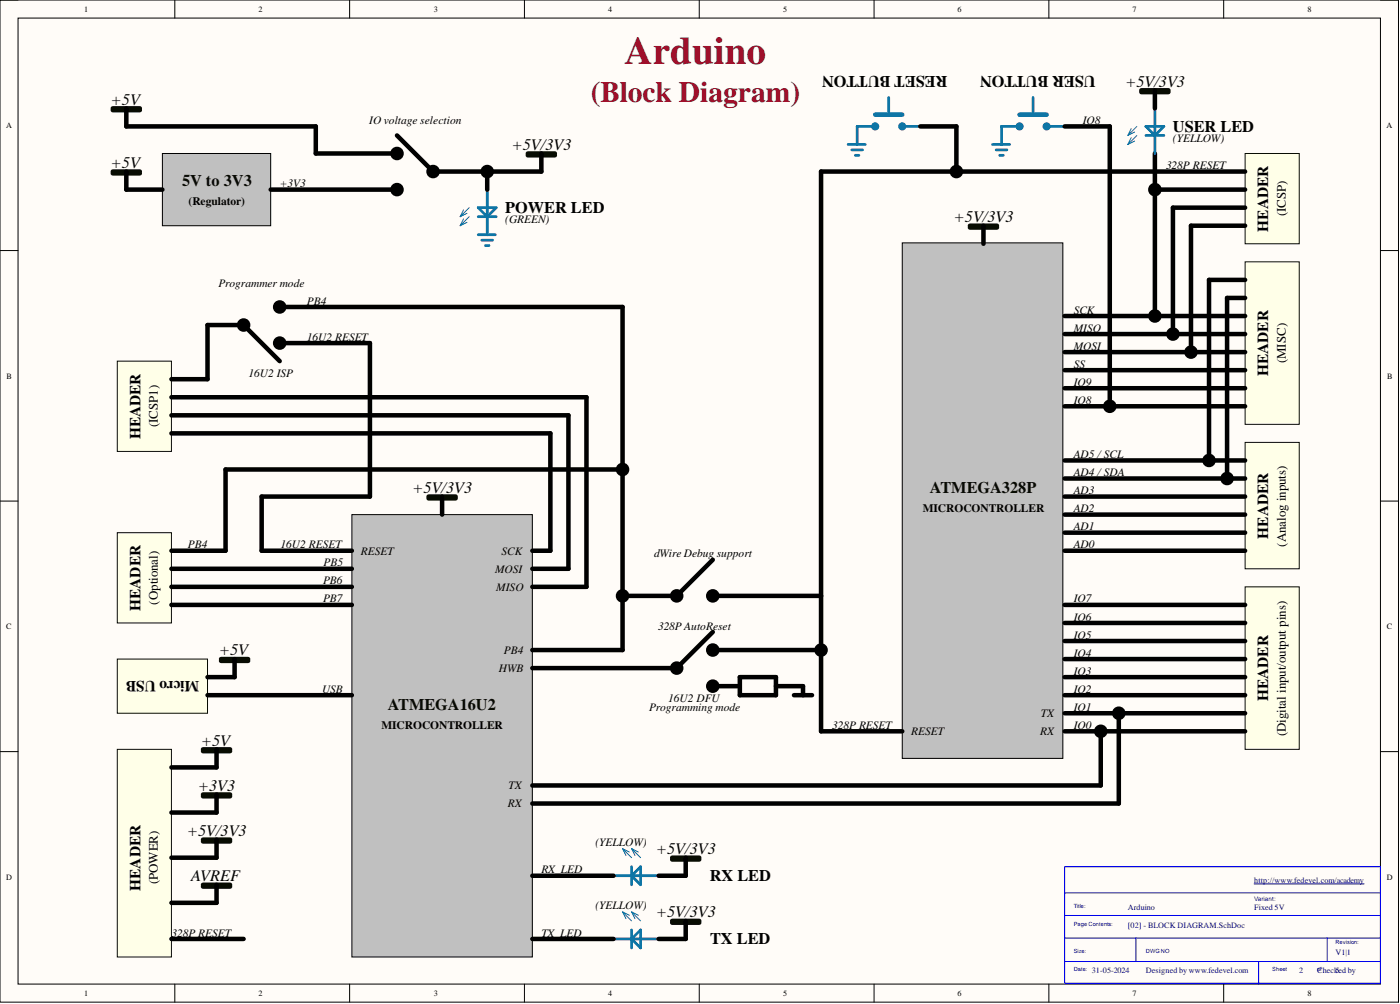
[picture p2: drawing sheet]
<svg xmlns="http://www.w3.org/2000/svg" width="393mm" height="282mm" viewBox="0 0 393 282" stroke-linecap="round" stroke-linejoin="round" font-family="sans-serif">
<path d="M0 0h392.9v281.3h-392.9z" fill-rule="evenodd" fill="#fffcf8"/>
<path d="M0 0h392.9v281.3h-392.9z" fill="none" stroke="#000" stroke-width=".28"/>
<path d="M5.1 5.1h382.8v271.2h-382.8z" fill-rule="evenodd" fill="#fffcf8"/>
<g fill="none" stroke="#000" stroke-width=".28">
<path d="M0 0h5.1M5.1 5.1h382.8v271.2h-382.8zM49.1 0v5.1M98.2 0v5.1M147.3 0v5.1M196.5 0v5.1M245.6 0v5.1M294.7 0v5.1M343.8 0v5.1M387.9 0h5v5.1M0 70.3h5.1M387.9 70.3h5"/>
<path d="M0 140.7h5.1M387.9 140.7h5M0 211h5.1M387.9 211h5M49.1 276.3v5M98.2 276.3v5M147.3 276.3v5M196.5 276.3v5M245.6 276.3v5M294.7 276.3v5M343.8 276.3v5M392.9 276.3v5"/>
</g>
<path d="M299.1 243.3h88.8v32.7h-88.8zM299.1 250.7h88.8M299.4 257h88.5M299.1 263.4h88.8M299.4 269.9h88.5M319.2 263.4v6.5M353.6 269.9v6.4M372.9 263.4v6.5" fill="none" stroke="#00f" stroke-width=".28"/>
<path d="M352.4 248.1h30.8" fill="none" stroke="#000080" stroke-width=".28"/>
<path d="M253.5 68.2h45.1v144.7h-45.1z" fill-rule="evenodd" fill="#c0c0c0"/>
<path d="M253.5 68.2h45.1v144.7h-45.1z" fill="none" stroke="#000" stroke-width=".28"/>
<path d="M349.8 124.2h15.2v35.5h-15.2z" fill-rule="evenodd" fill="#ffffe8"/>
<path d="M349.8 124.2h15.2v35.5h-15.2z" fill="none" stroke="#080d02" stroke-width=".28"/>
<path d="M299.1 129.3h50.7M192.7 240.8v5.1" fill="none" stroke="#000" stroke-width="1.3"/>
<path d="M245.9 35.5h-5.1v5.1M172.4 245.9h12.7M177.4 243.3v5.1M177.4 245.9l2.6-2.6v5.1z" fill="none" stroke="#0075ad" stroke-width=".76"/>
<path d="M174.9 238.3l2.5 2.5M174.9 238.3l1 1.9M174.9 238.3l1.9 .9M177.4 238.3l2.6 2.5M177.4 238.3l1 1.9M177.4 238.3l2 .9" fill="none" stroke="#0075ad" stroke-width=".28"/>
<path d="M188.9 240.8h7.6M188.9 241.3h7.6" fill="none" stroke="#080d02" stroke-width="1.3"/>
<path d="M245.9 32.2h7.6" fill="none" stroke="#0075ad" stroke-width="1.3"/>
<circle cx="245.9" cy="35.5" r=".76" fill="#0075ad"/>
<g fill="none" stroke="#0075ad" stroke-width=".76">
<path d="M253.5 35.5h5.1"/>
<circle cx="245.9" cy="35.5" r=".76"/>
</g>
<circle cx="253.5" cy="35.5" r=".76" fill="#0075ad"/>
<g fill="none" stroke="#0075ad" stroke-width=".76">
<path d="M249.7 27.4v4.8M238.3 40.6h4.8M239.3 42.1h3M240.3 43.6h1"/>
<circle cx="253.5" cy="35.5" r=".76"/>
</g>
<path d="M299.1 134.3h50.7M299.1 139.4h50.7M299.1 144.5h50.7M299.1 149.5h50.7M299.1 154.6h50.7" fill="none" stroke="#000" stroke-width="1.3"/>
<path d="M349.8 164.8h15.2v45.6h-15.2z" fill-rule="evenodd" fill="#ffffe8"/>
<path d="M349.8 164.8h15.2v45.6h-15.2z" fill="none" stroke="#080d02" stroke-width=".28"/>
<path d="M299.1 169.8h50.7M299.1 174.9h50.7M299.1 180h50.7M299.1 185h50.7M299.1 190.1h50.7M299.1 195.2h50.7M299.1 200.2h50.7M299.1 205.3h50.7" fill="none" stroke="#000" stroke-width="1.3"/>
<path d="M349.8 73.5h15.2v45.6h-15.2z" fill-rule="evenodd" fill="#ffffe8"/>
<path d="M349.8 73.5h15.2v45.6h-15.2z" fill="none" stroke="#080d02" stroke-width=".28"/>
<path d="M299.1 88.7h50.7M299.1 93.8h50.7M299.1 98.9h50.7M299.1 103.9h50.7M299.1 109h50.7M299.1 114.1h50.7" fill="none" stroke="#000" stroke-width="1.3"/>
<path d="M98.9 144.5h50.7v124.2h-50.7z" fill-rule="evenodd" fill="#c0c0c0"/>
<path d="M98.9 144.5h50.7v124.2h-50.7z" fill="none" stroke="#000" stroke-width=".28"/>
<path d="M33 185h25.3v15.2h-25.3z" fill-rule="evenodd" fill="#ffffe8"/>
<path d="M33 185h25.3v15.2h-25.3z" fill="none" stroke="#080d02" stroke-width=".28"/>
<g fill="none" stroke="#000" stroke-width="1.3">
<path d="M324.5 43.1v45.6M329.5 58.3v35.5M276.3 63.4v5M334.6 63.4v35.5M349.8 78.6h-10.1v50.7M349.8 83.6h-5v50.7M124.2 139.4v5.1M149.6 159.7h10.1M149.6 154.6h5M149.6 164.8h15.2M58.3 195.2h40.6M65.9 185v5.1h-7.6"/>
<circle cx="324.5" cy="88.7" r="1.27"/>
<circle cx="329.6" cy="93.8" r="1.27"/>
<circle cx="334.6" cy="98.9" r="1.27"/>
<circle cx="339.7" cy="129.3" r="1.27"/>
<circle cx="344.8" cy="134.3" r="1.27"/>
</g>
<path d="M272.5 63.4h7.6M272.5 63.9h7.6M120.4 139.4h7.6M120.4 139.9h7.6M62.1 185h7.6M62.1 185.5h7.6" fill="none" stroke="#080d02" stroke-width="1.3"/>
<g fill="#000">
<circle cx="324.5" cy="88.7" r="1.27"/>
<circle cx="329.6" cy="93.8" r="1.27"/>
<circle cx="334.6" cy="98.9" r="1.27"/>
<circle cx="339.7" cy="129.3" r="1.27"/>
<circle cx="344.8" cy="134.3" r="1.27"/>
</g>
<path d="M45.6 43.1h30.4v20.3h-30.4z" fill-rule="evenodd" fill="#c0c0c0"/>
<path d="M45.6 43.1h30.4v20.3h-30.4z" fill="none" stroke="#000" stroke-width=".28"/>
<path d="M31.7 48.2h7.6M31.7 48.7h7.6M148.3 43.1h7.6M148.3 43.6h7.6M188.9 258.5h7.6M188.9 259h7.6" fill="none" stroke="#080d02" stroke-width="1.3"/>
<path d="M35.5 35.5h53.2M35.5 48.2v5h10.1M152.1 43.1v5.1M192.7 258.5v5.1" fill="none" stroke="#000" stroke-width="1.3"/>
<path d="M134.4 58.3h5l-2.5 2.5zM136.9 53.2v12.7M134.4 60.8h5M172.4 263.6h12.7M177.4 261.1v5M177.4 263.6l2.6-2.5v5z" fill="none" stroke="#0075ad" stroke-width=".76"/>
<path d="M130.2 58.9l-.9 1.9M131.2 59.9l-1.9 .9M131.8 58.3l-2.5 2.5M130.2 61.5l-.9 1.9M131.2 62.4l-1.9 1M131.8 60.8l-2.5 2.6M174.9 256l2.5 2.5M174.9 256l1 1.9M174.9 256l1.9 1M177.4 256l2.6 2.5M177.4 256l1 1.9M177.4 256l2 1" fill="none" stroke="#0075ad" stroke-width=".28"/>
<path d="M349.8 43.1h15.2v25.3h-15.2z" fill-rule="evenodd" fill="#ffffe8"/>
<path d="M349.8 43.1h15.2v25.3h-15.2z" fill="none" stroke="#080d02" stroke-width=".28"/>
<g fill="none" stroke="#000" stroke-width="1.3">
<path d="M230.7 48.2h119.1M324.5 53.2h25.3M329.5 58.3h20.3M334.6 63.4h15.2M309.3 205.3v15.2h-159.7M314.3 200.2v25.4h-164.7"/>
<circle cx="324.5" cy="53.2" r="1.27"/>
<circle cx="309.3" cy="205.3" r="1.27"/>
<circle cx="314.3" cy="200.2" r="1.27"/>
</g>
<g fill="#000">
<circle cx="324.5" cy="53.2" r="1.27"/>
<circle cx="309.3" cy="205.3" r="1.27"/>
<circle cx="314.3" cy="200.2" r="1.27"/>
</g>
<path d="M33 101.4h15.2v25.3h-15.2z" fill-rule="evenodd" fill="#ffffe8"/>
<path d="M33 101.4h15.2v25.3h-15.2z" fill="none" stroke="#080d02" stroke-width=".28"/>
<path d="M48.2 116.6h111.5v43.1M48.2 111.5h116.6v53.3M48.2 106.5h10.1M48.2 121.7h106.4v32.9M149.6 245.9h22.8M149.6 263.6h22.8" fill="none" stroke="#000" stroke-width="1.3"/>
<path d="M286.5 32.2h7.6" fill="none" stroke="#0075ad" stroke-width="1.3"/>
<path d="M286.5 35.5h-5.1v5.1" fill="none" stroke="#0075ad" stroke-width=".76"/>
<circle cx="286.5" cy="35.5" r=".76" fill="#0075ad"/>
<g fill="none" stroke="#0075ad" stroke-width=".76">
<path d="M294.1 35.5h5"/>
<circle cx="286.5" cy="35.5" r=".76"/>
</g>
<circle cx="294.1" cy="35.5" r=".76" fill="#0075ad"/>
<g fill="none" stroke="#0075ad" stroke-width=".76">
<path d="M290.3 27.4v4.8M278.8 40.6h4.9M279.9 42.1h3M280.9 43.6h1"/>
<circle cx="294.1" cy="35.5" r=".76"/>
</g>
<g fill="none" stroke="#000" stroke-width="1.3">
<path d="M35.5 30.4v5.1M88.7 35.5v7.6h22.8M111.5 38l10.2 10.2h30.4M258.6 35.5h10.1M299.1 35.5h12.7M76 53.2h35.5M230.7 48.2v157.1h22.8M78.6 86.2h96.3v96.3h-25.3M78.6 96.3h25.3v43.1h-30.4M78.6 101.4l-10.2-10.1h-10.1v15.2M73.5 154.6h25.4M200.3 157.2l-10.2 10.1h-15.2"/>
<path d="M200.3 167.3h30.4M200.3 177.4l-10.2 10.2h-40.5M200.3 182.5h30.4M200.3 192.6h7.6M207.9 190.1h10.1v5.1h-10.1zM218 192.6h7.6v2.6M223.1 195.2h5"/>
<circle cx="111.5" cy="53.2" r="1.27"/>
<circle cx="111.5" cy="43.1" r="1.27"/>
<circle cx="121.7" cy="48.2" r="1.27"/>
<circle cx="68.4" cy="91.3" r="1.27"/>
<circle cx="78.6" cy="96.3" r="1.27"/>
<circle cx="78.6" cy="86.2" r="1.27"/>
<circle cx="174.9" cy="167.3" r="1.27"/>
<circle cx="190.1" cy="167.3" r="1.27"/>
<circle cx="200.3" cy="167.3" r="1.27"/>
<circle cx="190.1" cy="187.6" r="1.27"/>
<circle cx="200.3" cy="182.5" r="1.27"/>
<circle cx="200.3" cy="192.6" r="1.27"/>
<circle cx="230.7" cy="182.5" r="1.27"/>
</g>
<g fill="#000">
<circle cx="111.5" cy="53.2" r="1.27"/>
<circle cx="111.5" cy="43.1" r="1.27"/>
<circle cx="121.7" cy="48.2" r="1.27"/>
<circle cx="68.4" cy="91.3" r="1.27"/>
<circle cx="78.6" cy="96.3" r="1.27"/>
<circle cx="78.6" cy="86.2" r="1.27"/>
<circle cx="174.9" cy="167.3" r="1.27"/>
<circle cx="190.1" cy="167.3" r="1.27"/>
<circle cx="200.3" cy="167.3" r="1.27"/>
<circle cx="190.1" cy="187.6" r="1.27"/>
<circle cx="200.3" cy="182.5" r="1.27"/>
<circle cx="200.3" cy="192.6" r="1.27"/>
<circle cx="230.7" cy="182.5" r="1.27"/>
</g>
<path d="M31.7 30.4h7.6M31.7 30.9h7.6" fill="none" stroke="#080d02" stroke-width="1.3"/>
<path d="M33 149.5h15.2v25.4h-15.2z" fill-rule="evenodd" fill="#ffffe8"/>
<path d="M33 149.5h15.2v25.4h-15.2z" fill="none" stroke="#080d02" stroke-width=".28"/>
<g fill="none" stroke="#000" stroke-width="1.3">
<path d="M268.7 35.5v12.7M311.8 35.5v78.6M324.5 25.4v5M136.9 48.2v5M73.5 139.4v15.2M48.2 154.6h15.2M48.2 159.7h50.7M48.2 164.8h50.7M48.2 169.8h50.7M185.1 245.9h7.6M185.1 263.6h7.6"/>
<circle cx="136.9" cy="48.2" r="1.27"/>
<circle cx="268.7" cy="48.2" r="1.27"/>
<circle cx="311.8" cy="114.1" r="1.27"/>
</g>
<path d="M321.9 38h5.1M321.9 35.5h5.1l-2.5 2.5zM324.5 30.4v12.7M134.4 65.9h4.8M135.4 67.4h3M136.4 68.9h1" fill="none" stroke="#0075ad" stroke-width=".76"/>
<path d="M317.8 36.1l-.9 1.9M317.8 38.6l-.9 2M318.8 37.1l-1.9 .9M318.8 39.6l-1.9 1M319.4 35.5l-2.5 2.5M319.4 38l-2.5 2.6" fill="none" stroke="#0075ad" stroke-width=".28"/>
<path d="M320.7 25.4h7.6M320.7 25.9h7.6" fill="none" stroke="#080d02" stroke-width="1.3"/>
<g fill="#000">
<circle cx="136.9" cy="48.2" r="1.27"/>
<circle cx="268.7" cy="48.2" r="1.27"/>
<circle cx="311.8" cy="114.1" r="1.27"/>
</g>
<path d="M33 210.4h15.2v58.3h-15.2z" fill-rule="evenodd" fill="#ffffe8"/>
<path d="M33 210.4h15.2v58.3h-15.2z" fill="none" stroke="#080d02" stroke-width=".28"/>
<path d="M57 210.4h7.6M57 210.9h7.6M57 235.7h7.6M57 236.2h7.6M57 223.1h7.6M57 223.6h7.6M57 248.4h7.6M57 248.9h7.6" fill="none" stroke="#080d02" stroke-width="1.3"/>
<g fill="none" stroke="#000" stroke-width="1.3">
<path d="M174.9 131.8h-111.5v22.8M60.8 210.4v5h-12.6M60.8 223.1v5h-12.6M60.8 235.7v5.1h-12.6M60.8 248.4v5.1h-12.6M48.2 263.6h20.2"/>
<circle cx="174.9" cy="131.8" r="1.27"/>
</g>
<circle cx="174.9" cy="131.8" r="1.27" fill="#000"/>
<text font-size="11" fill="#9e0e29" x="175.5" y="17.9">Arduino</text>
<text font-size="8.3" fill="#9e0e29" x="166" y="28.6">(Block Diagram)</text>
<g font-size="4.6">
<text x="266.2" y="21.3" transform="rotate(-180 266.2 21.3)">RESET BUTTON</text>
<text x="307.8" y="21.3" transform="rotate(-180 307.8 21.3)">USER BUTTON</text>
<text x="31.2" y="29.4">+5V</text>
<text x="316.2" y="24.3">+5V/3V3</text>
<text x="329.5" y="37">USER LED</text>
<text x="31.2" y="47.1">+5V</text>
<text x="143.8" y="42.1">+5V/3V3</text>
<text x="142" y="59.8">POWER LED</text>
<text x="268" y="62.4">+5V/3V3</text>
<text x="115.9" y="138.4">+5V/3V3</text>
<text x="61.6" y="184">+5V</text>
<text x="56.5" y="209.4">+5V</text>
<text x="55.7" y="222">+3V3</text>
<text x="52.6" y="234.7">+5V/3V3</text>
<text x="184.4" y="239.8">+5V/3V3</text>
<text x="53.7" y="247.4">AVREF</text>
<text x="199.4" y="247.4">RX LED</text>
<text x="184.4" y="257.5">+5V/3V3</text>
<text x="199.5" y="265.1">TX LED</text>
</g>
<g font-size="4.6" fill="#080d02">
<text x="51.2" y="52.2">5V to 3V3</text>
<text x="261.3" y="138.4">ATMEGA328P</text>
<text x="108.9" y="199.2">ATMEGA16U2</text>
</g>
<g font-size="4.3">
<text x="356.3" y="65.1" transform="rotate(-90 356.3 65.1)">HEADER</text>
<text x="356.3" y="105.6" transform="rotate(-90 356.3 105.6)">HEADER</text>
<text x="39.5" y="123.4" transform="rotate(-90 39.5 123.4)">HEADER</text>
<text x="356.3" y="151.2" transform="rotate(-90 356.3 151.2)">HEADER</text>
<text x="39.5" y="171.5" transform="rotate(-90 39.5 171.5)">HEADER</text>
<text x="55.9" y="191.2" transform="rotate(-180 55.9 191.2)">Micro USB</text>
<text x="356.3" y="196.9" transform="rotate(-90 356.3 196.9)">HEADER</text>
<text x="39.5" y="250.1" transform="rotate(-90 39.5 250.1)">HEADER</text>
</g>
<g font-size="3.6">
<text x="361.2" y="60.8" transform="rotate(-90 361.2 60.8)">(ICSP)</text>
<text x="361.2" y="102" transform="rotate(-90 361.2 102)">(MISC)</text>
<text x="44.4" y="120" transform="rotate(-90 44.4 120)">(ICSP1)</text>
<text x="361.2" y="153.4" transform="rotate(-90 361.2 153.4)">(Analog inputs)</text>
<text x="44.4" y="169.7" transform="rotate(-90 44.4 169.7)">(Optional)</text>
<text x="361.2" y="206.7" transform="rotate(-90 361.2 206.7)">(Digital input/output pins)</text>
<text x="44.4" y="248.3" transform="rotate(-90 44.4 248.3)">(POWER)</text>
</g>
<g font-size="3.2">
<text x="103.8" y="34.8">IO voltage selection</text>
<text x="304.2" y="34.8">IO8</text>
<text x="329.5" y="39.9">(YELLOW)</text>
<text x="327.6" y="47.5">328P RESET</text>
<text x="78.6" y="52.6">+3V3</text>
<text x="53" y="57.6">(Regulator)</text>
<text x="142" y="62.7">(GREEN)</text>
<text x="61.3" y="80.4">Programmer mode</text>
<text x="86.2" y="85.5">PB4</text>
<text x="301.7" y="88">SCK</text>
<text x="86.2" y="95.6">16U2 RESET</text>
<text x="301.7" y="93.1">MISO</text>
<text x="301.7" y="98.2">MOSI</text>
<text x="69.8" y="105.8">16U2 ISP</text>
<text x="301.7" y="103.2">SS</text>
<text x="301.7" y="108.3">IO9</text>
<text x="301.7" y="113.4">IO8</text>
<text x="301.7" y="128.6">AD5 /SCL</text>
<text x="301.7" y="133.7">AD4 /SDA</text>
<text x="259.2" y="143.8">MICROCONTROLLER</text>
<text x="301.7" y="138.7">AD3</text>
<text x="301.7" y="143.8">AD2</text>
<text x="301.7" y="148.9">AD1</text>
<text x="52.8" y="153.9">PB4</text>
<text x="78.8" y="153.9">16U2 RESET</text>
<text x="101.4" y="155.7">RESET</text>
<text x="140.9" y="155.7">SCK</text>
<text x="301.7" y="153.9">AD0</text>
<text x="90.9" y="159">PB5</text>
<text x="139.1" y="160.8">MOSI</text>
<text x="183.8" y="156.5">dWire Debug support</text>
<text x="90.8" y="164.1">PB6</text>
<text x="139.4" y="165.9">MISO</text>
<text x="90.8" y="169.1">PB7</text>
<text x="301.7" y="169.1">IO7</text>
<text x="184.9" y="176.8">328P AutoReset</text>
<text x="301.7" y="174.2">IO6</text>
<text x="301.7" y="179.3">IO5</text>
<text x="141.5" y="183.6">PB4</text>
<text x="301.7" y="184.4">IO4</text>
<text x="140.2" y="188.7">HWB</text>
<text x="301.7" y="189.4">IO3</text>
<text x="90.5" y="194.5">USB</text>
<text x="187.8" y="197">16U2 DFU</text>
<text x="301.7" y="194.5">IO2</text>
<text x="182.4" y="199.6">Programming mode</text>
<text x="292.5" y="201.3">TX</text>
<text x="301.7" y="199.6">IO1</text>
<text x="107.1" y="204.6">MICROCONTROLLER</text>
<text x="233.8" y="204.6">328P RESET</text>
<text x="256" y="206.4">RESET</text>
<text x="292.3" y="206.4">RX</text>
<text x="301.7" y="204.6">IO0</text>
<text x="142.9" y="221.6">TX</text>
<text x="142.7" y="226.7">RX</text>
<text x="167.3" y="237.6">(YELLOW)</text>
<text x="152.1" y="245.2">RX_LED</text>
<text x="167.3" y="255.3">(YELLOW)</text>
<text x="48.2" y="262.9">328P RESET</text>
<text x="152.1" y="262.9">TX_LED</text>
</g>
<g font-size="2.3">
<text x="23.7" y="3.3">1</text>
<text x="72.6" y="3.3">2</text>
<text x="121.8" y="3.3">3</text>
<text x="170.9" y="3.3">4</text>
<text x="220" y="3.3">5</text>
<text x="269" y="3.3">6</text>
<text x="318.2" y="3.3">7</text>
<text x="367.3" y="3.3">8</text>
<text x="1.7" y="35.9">A</text>
<text x="389.5" y="35.9">A</text>
<text x="1.9" y="106.3">B</text>
<text x="389.7" y="106.3">B</text>
<text x="1.8" y="176.6">C</text>
<text x="389.6" y="176.6">C</text>
<text x="1.8" y="247">D</text>
<text x="389.6" y="247">D</text>
<text x="23.7" y="279.6">1</text>
<text x="72.6" y="279.6">2</text>
<text x="121.8" y="279.6">3</text>
<text x="170.9" y="279.6">4</text>
<text x="220" y="279.6">5</text>
<text x="269" y="279.6">6</text>
<text x="318.2" y="279.6">7</text>
<text x="367.3" y="279.6">8</text>
</g>
<g font-size="2.3" fill="#000080">
<text x="352.4" y="247.9">http://www.fedevel.com/academy</text>
<text x="316.9" y="255.5">Arduino</text>
<text x="352.4" y="255.5">Fixed 5V</text>
<text x="316.9" y="260.6">[02] - BLOCK DIAGRAM.SchDoc</text>
<text x="375.2" y="268.2">V1|1</text>
<text x="306.7" y="273.2">31-05-2024</text>
<text x="321.9" y="273.2">Designed by www.fedevel.com</text>
<text x="365" y="273.2">2</text>
<text x="370.1" y="273.2">Check5ed by</text>
</g>
<text font-size="1.8" fill="#00f" x="352.4" y="253">Variant:</text>
<g font-size="1.6" fill="#00f">
<text x="301.7" y="254.9">Title:</text>
<text x="301.7" y="260">Page Contents:</text>
<text x="301.7" y="267.6">Size:</text>
<text x="321.9" y="267.6">DWGNO</text>
<text x="375.2" y="265">Revision:</text>
<text x="301.7" y="272.6">Date:</text>
<text x="357.4" y="272.6">Sheet</text>
<text x="370.1" y="272.6">of</text>
</g>
</svg>
